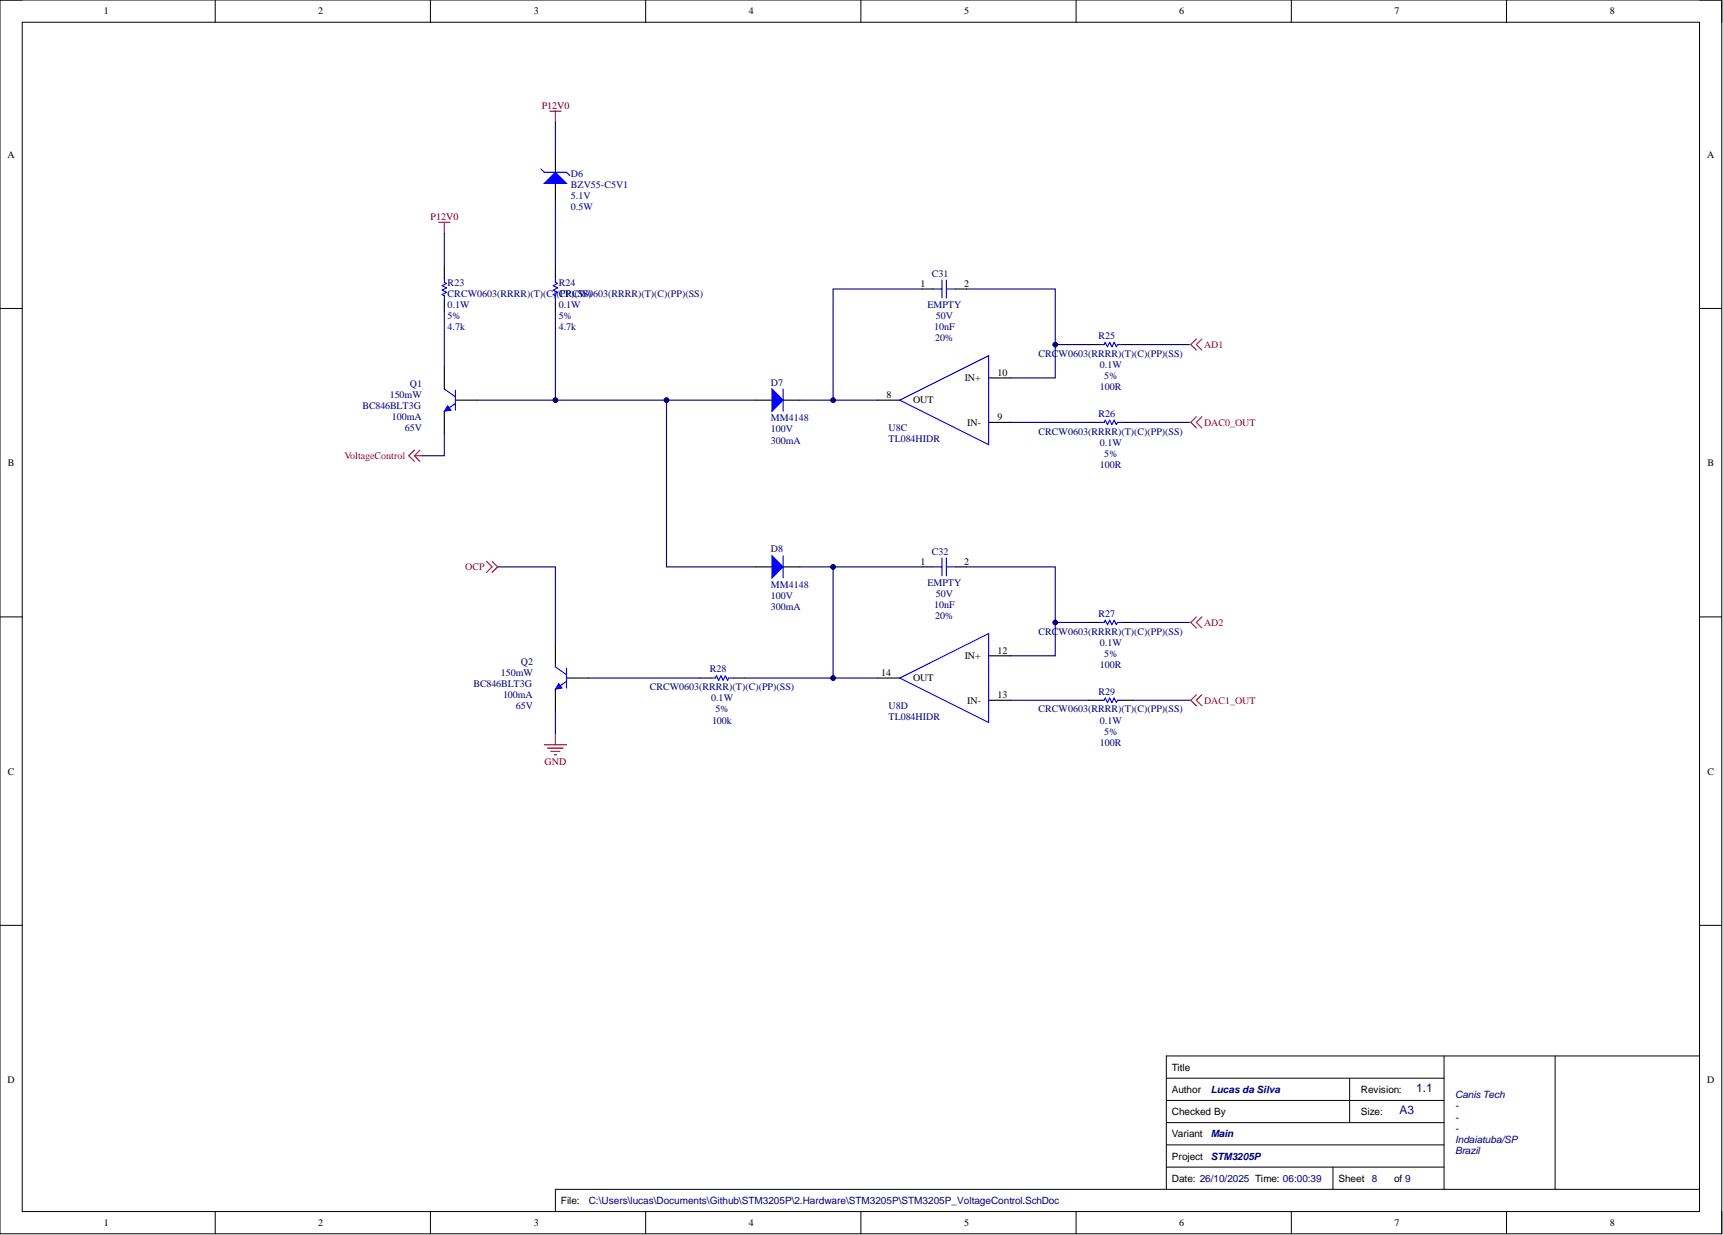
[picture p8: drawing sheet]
<svg xmlns="http://www.w3.org/2000/svg" width="393mm" height="282mm" viewBox="0 0 393 282" stroke-linecap="round" stroke-linejoin="round" font-family="sans-serif">
<g fill="none" stroke="#000" stroke-width=".23">
<path d="M0 0h393.1v281.6h-393.1zM0 0h5.1M5.1 5.1h382.9v271.4h-382.9zM49.1 0v5.1M98.3 0v5.1M147.4 0v5.1M196.5 0v5.1M245.7 0v5.1M294.8 0v5.1M343.9 0v5.1M388 0h5.1v5.1M0 70.4h5.1"/>
<path d="M388 70.4h5.1M0 140.8h5.1M388 140.8h5.1M0 211.2h5.1M388 211.2h5.1M266.3 246.1h63.4M266.3 251.2h63.4M266.3 256.2h63.4M308.1 246.1v10.1M329.7 241v30.4M355 241v30.4M388 241h-121.7v30.4"/>
<path d="M49.1 276.5v5.1M98.3 276.5v5.1M147.4 276.5v5.1M196.5 276.5v5.1M245.7 276.5v5.1M266.3 266.4h63.4M266.3 261.3h63.4M294.8 276.5v5.1M304.3 266.4v5M343.9 276.5v5.1M388 271.4h-261.2v5.1M393.1 276.5v5.1"/>
</g>
<g fill="none" stroke="#000" stroke-width=".25">
<path d="M210.5 66h2.5M218.1 66h2.5M248.5 78.6h2.6M256.1 78.6h2.6M172.4 91.3h3.8M178.8 91.3h3.8M248.5 96.4h2.6M256.1 96.4h2.6M210.5 129.4h2.5M218.1 129.4h2.5M248.5 142.1h2.6M248.5 159.8h2.6"/>
<path d="M256.1 142.1h2.6M256.1 159.8h2.6"/>
</g>
<path d="M213 66h2M215 63.9v4.1M216.1 63.9v4.1M216.1 66h2M251.1 78.6h1l.2-.5 .5 1.1 .5-1.1 .5 1.1 .5-1.1 .6 1.1 .2-.6h1M251.1 96.4h1l.2-.5 .5 1 .5-1 .5 1 .5-1 .6 1 .2-.5h1M213 129.4h2M215 127.4v4M216.1 127.4v4M216.1 129.4h2M251.1 142.1h1l.2-.5 .5 1 .5-1 .5 1 .5-1 .6 1 .2-.5h1M251.1 159.8h1l.2-.5 .5 1 .5-1 .5 1 .5-1 .6 1 .2-.5h1" fill="none" stroke="#00f" stroke-width=".25"/>
<g fill="none" stroke="#f00" stroke-width=".25">
<path d="M271.3 78.6h.5M271.8 78.6l1.3 1.3M273.1 77.4l-1.3 1.2M274.4 77.4l-1.3 1.2 1.3 1.3M271.3 96.4h.5M271.8 96.4l1.3 1.3M273.1 95.1l-1.3 1.3M274.4 95.1l-1.3 1.3 1.3 1.3M271.3 142.1h.5M271.3 159.8h.5M271.8 142.1l1.3 1.2M271.8 159.8l1.3 1.3"/>
<path d="M273.1 140.8l-1.3 1.3M273.1 158.6l-1.3 1.2M274.4 140.8l-1.3 1.3 1.3 1.2M274.4 158.6l-1.3 1.2 1.3 1.3"/>
</g>
<path d="M176.2 88.8l2.6 2.5-2.6 2.6z" fill="#00f"/>
<path d="M176.2 88.8l2.6 2.5-2.6 2.6zM178.8 88.8v5.1" fill="none" stroke="#00f" stroke-width=".25"/>
<path d="M172.4 129.4h3.8M178.8 129.4h3.8" fill="none" stroke="#000" stroke-width=".25"/>
<path d="M176.2 126.8l2.6 2.6-2.6 2.5z" fill="#00f"/>
<path d="M176.2 126.8l2.6 2.6-2.6 2.5zM178.8 126.8v5.1" fill="none" stroke="#00f" stroke-width=".25"/>
<path d="M126.8 35.5v3.8M126.8 41.9v3.8" fill="none" stroke="#000" stroke-width=".25"/>
<path d="M126.8 39.3l2.5 2.6h-5z" fill="#00f"/>
<path d="M123.5 38.6l.8 .7h5l.8 .8M126.8 39.3l2.5 2.6h-5zM101.4 88.8l2.6 1.8M104 92.1l-2.6 1.8M104 89v4.6" fill="none" stroke="#00f" stroke-width=".25"/>
<path d="M125.5 25.4h2.6M126.8 25.4v2.5" fill="none" stroke="#800000" stroke-width=".25"/>
<path d="M101.4 83.7v5.1M101.4 93.9v5M104 91.3h5" fill="none" stroke="#000" stroke-width=".25"/>
<path d="M102.2 92.6l.8 1-1.6 .3z" fill="#00f"/>
<path d="M102.2 92.6l.8 1-1.6 .3z" fill="none" stroke="#00f" stroke-width=".23"/>
<path d="M101.4 60.9v2.5M101.4 68.5v2.5" fill="none" stroke="#000" stroke-width=".25"/>
<path d="M101.4 63.4v1l.5 .3-1 .5 1 .5-1 .5 1 .5-1 .5 .5 .3v1" fill="none" stroke="#00f" stroke-width=".25"/>
<path d="M100.2 50.7h2.5M101.4 50.7v2.6" fill="none" stroke="#800000" stroke-width=".25"/>
<path d="M126.8 71v20.3h25.4" fill="none" stroke="#000080" stroke-width=".25"/>
<circle cx="126.8" cy="91.3" r=".51" fill="#000080"/>
<circle cx="126.8" cy="91.3" r=".51" fill="none" stroke="#000080" stroke-width=".23"/>
<circle cx="152.2" cy="91.3" r=".51" fill="#000080"/>
<circle cx="152.2" cy="91.3" r=".51" fill="none" stroke="#000080" stroke-width=".23"/>
<path d="M172.4 91.3h-20.2v38.1h20.2" fill="none" stroke="#000080" stroke-width=".25"/>
<circle cx="152.2" cy="91.3" r=".51" fill="#000080"/>
<circle cx="152.2" cy="91.3" r=".51" fill="none" stroke="#000080" stroke-width=".23"/>
<path d="M182.6 129.4h7.6" fill="none" stroke="#000080" stroke-width=".25"/>
<circle cx="190.2" cy="129.4" r=".51" fill="#000080"/>
<circle cx="190.2" cy="129.4" r=".51" fill="none" stroke="#000080" stroke-width=".23"/>
<path d="M182.6 91.3h7.6" fill="none" stroke="#000080" stroke-width=".25"/>
<circle cx="190.2" cy="91.3" r=".51" fill="#000080"/>
<circle cx="190.2" cy="91.3" r=".51" fill="none" stroke="#000080" stroke-width=".23"/>
<path d="M210.5 129.4h-20.3v25.4h10.1" fill="none" stroke="#000080" stroke-width=".25"/>
<circle cx="190.2" cy="129.4" r=".51" fill="#000080"/>
<circle cx="190.2" cy="129.4" r=".51" fill="none" stroke="#000080" stroke-width=".23"/>
<circle cx="190.2" cy="154.8" r=".51" fill="#000080"/>
<circle cx="190.2" cy="154.8" r=".51" fill="none" stroke="#000080" stroke-width=".23"/>
<path d="M210.5 66h-20.3v25.3h10.1" fill="none" stroke="#000080" stroke-width=".25"/>
<circle cx="190.2" cy="91.3" r=".51" fill="#000080"/>
<circle cx="190.2" cy="91.3" r=".51" fill="none" stroke="#000080" stroke-width=".23"/>
<path d="M220.6 129.4h20.3v12.7" fill="none" stroke="#000080" stroke-width=".25"/>
<circle cx="240.9" cy="142.1" r=".51" fill="#000080"/>
<circle cx="240.9" cy="142.1" r=".51" fill="none" stroke="#000080" stroke-width=".23"/>
<path d="M220.6 66h20.3v12.6" fill="none" stroke="#000080" stroke-width=".25"/>
<circle cx="240.9" cy="78.6" r=".51" fill="#000080"/>
<circle cx="240.9" cy="78.6" r=".51" fill="none" stroke="#000080" stroke-width=".23"/>
<path d="M230.8 159.8h17.7M248.5 142.1h-7.6v7.6h-10.1" fill="none" stroke="#000080" stroke-width=".25"/>
<circle cx="240.9" cy="142.1" r=".51" fill="#000080"/>
<circle cx="240.9" cy="142.1" r=".51" fill="none" stroke="#000080" stroke-width=".23"/>
<path d="M248.5 78.6h-7.6v7.7h-10.1M230.8 96.4h17.7" fill="none" stroke="#000080" stroke-width=".25"/>
<circle cx="240.9" cy="78.6" r=".51" fill="#000080"/>
<circle cx="240.9" cy="78.6" r=".51" fill="none" stroke="#000080" stroke-width=".23"/>
<path d="M126.8 27.9v7.6M126.8 45.7v15.2M258.7 78.6h12.6M109 91.3h17.8M258.7 96.4h12.6M258.7 159.8h12.6M258.7 142.1h12.6" fill="none" stroke="#000080" stroke-width=".25"/>
<circle cx="126.8" cy="91.3" r=".51" fill="#000080"/>
<circle cx="126.8" cy="91.3" r=".51" fill="none" stroke="#000080" stroke-width=".23"/>
<path d="M101.4 53.3v7.6M101.4 71v12.7M101.4 98.9v5.1h-5M169.9 154.8h20.3" fill="none" stroke="#000080" stroke-width=".25"/>
<path d="M94.6 104l1.3 1.3M94.6 102.7l-1.3 1.3 1.3 1.3M94.6 104h1.8M95.9 102.7l-1.3 1.3" fill="none" stroke="#f00" stroke-width=".25"/>
<path d="M159.8 154.8h2.5M167.4 154.8h2.5" fill="none" stroke="#000" stroke-width=".25"/>
<path d="M162.3 154.8h1l.3-.6 .5 1.1 .5-1.1 .5 1.1 .5-1.1 .5 1.1 .3-.5h1" fill="none" stroke="#00f" stroke-width=".25"/>
<circle cx="190.2" cy="154.8" r=".51" fill="#000080"/>
<circle cx="190.2" cy="154.8" r=".51" fill="none" stroke="#000080" stroke-width=".23"/>
<path d="M126.8 147.1v5.1M126.8 157.3v5.1M129.3 154.8h5.1" fill="none" stroke="#000" stroke-width=".25"/>
<path d="M126.8 152.2l2.5 1.8M129.3 155.5l-2.5 1.8M129.3 152.5v4.5" fill="none" stroke="#00f" stroke-width=".25"/>
<path d="M127.6 156l.7 1-1.5 .3z" fill="#00f"/>
<path d="M127.6 156l.7 1-1.5 .3z" fill="none" stroke="#00f" stroke-width=".23"/>
<path d="M124.3 170h5M125 170.7h3.6M125.8 171.5h2M126.5 172.3h.5M126.8 167.4v2.6" fill="none" stroke="#800000" stroke-width=".25"/>
<path d="M114.1 129.4h12.7v17.7M134.4 154.8h25.4M126.8 162.4v5" fill="none" stroke="#000080" stroke-width=".25"/>
<path d="M111.1 128.1l1.2 1.3-1.2 1.3M112.3 128.1l1.3 1.3M113.6 129.4l-1.3 1.3M113.6 129.4h.5" fill="none" stroke="#f00" stroke-width=".25"/>
<path d="M205.4 91.3l20.3-10.1v20.3z" fill="#fff"/>
<path d="M205.4 91.3l20.3-10.1v20.3z" fill="none" stroke="#00f" stroke-width=".25"/>
<path d="M200.3 91.3h5.1M225.7 86.3h5.1M225.7 96.4h5.1" fill="none" stroke="#000" stroke-width=".25"/>
<path d="M205.4 154.8l20.3-10.2v20.3z" fill="#fff"/>
<path d="M126.8 63.4v1l.5 .3-1 .5 1 .5-1 .5 1 .5-1 .5 .5 .3v1M205.4 154.8l20.3-10.2v20.3z" fill="none" stroke="#00f" stroke-width=".25"/>
<path d="M126.8 60.9v2.5M126.8 68.5v2.5M200.3 154.8h5.1M225.7 149.7h5.1M225.7 159.8h5.1" fill="none" stroke="#000" stroke-width=".25"/>
<g font-size="2.7" fill="#000080">
<text x="323.3" y="249.3">1.1</text>
<text x="319.5" y="254.4">A3</text>
</g>
<g font-size="2.3">
<text x="23.7" y="3.3">1</text>
<text x="72.7" y="3.3">2</text>
<text x="121.9" y="3.3">3</text>
<text x="170.9" y="3.3">4</text>
<text x="220.1" y="3.3">5</text>
<text x="269.2" y="3.3">6</text>
<text x="318.3" y="3.3">7</text>
<text x="367.5" y="3.3">8</text>
<text x="1.7" y="36">A</text>
<text x="389.7" y="36">A</text>
<text x="210.1" y="65.5">1</text>
<text x="220.1" y="65.5">2</text>
<text x="220.2" y="87">IN+</text>
<text x="227.7" y="85.7">10</text>
<text x="202.4" y="90.8">8</text>
<text x="208.4" y="92.1">OUT</text>
<text x="227.7" y="95.9">9</text>
<text x="220.8" y="97.2">IN-</text>
<text x="1.8" y="106.4">B</text>
<text x="389.8" y="106.4">B</text>
<text x="210.1" y="128.9">1</text>
<text x="220.1" y="128.9">2</text>
<text x="227.7" y="149.2">12</text>
<text x="201.2" y="154.2">14</text>
<text x="208.4" y="155.5">OUT</text>
<text x="220.2" y="150.4">IN+</text>
<text x="220.8" y="160.6">IN-</text>
<text x="227.7" y="159.3">13</text>
<text x="1.8" y="176.8">C</text>
<text x="389.8" y="176.8">C</text>
<text x="267.5" y="244.3">Title</text>
<text x="1.7" y="247.2">D</text>
<text x="267.5" y="249.4">Author</text>
<text x="310.6" y="249.4">Revision:</text>
<text x="389.7" y="247.2">D</text>
<text x="267.5" y="254.5">Checked By</text>
<text x="310.6" y="254.5">Size:</text>
<text x="267.5" y="259.6">Variant</text>
<text x="267.5" y="269.7">Date: 26/10/2025 Time: 06:00:39</text>
<text x="267.5" y="264.6">Project</text>
<text x="305.6" y="269.7">Sheet</text>
<text x="318.3" y="269.7">of 9</text>
<text x="128.1" y="274.8">File:</text>
<text x="23.7" y="279.8">1</text>
<text x="72.7" y="279.8">2</text>
<text x="121.9" y="279.8">3</text>
<text x="170.9" y="279.8">4</text>
<text x="220.1" y="279.8">5</text>
<text x="269.2" y="279.8">6</text>
<text x="318.3" y="279.8">7</text>
<text x="367.5" y="279.8">8</text>
</g>
<g font-size="2.3" fill="#800000">
<text x="123.7" y="24.9">P12V0</text>
<text x="98.3" y="50.2">P12V0</text>
<text x="124.3" y="174.5">GND</text>
</g>
<g font-size="2.3" fill="#000080">
<text x="130.3" y="40.3">D6</text>
<text x="130.3" y="42.9">BZV55-C5V1</text>
<text x="130.3" y="45.4">5.1V</text>
<text x="130.3" y="47.9">0.5W</text>
<text x="102.2" y="65.2">R23</text>
<text x="127.6" y="65.2">R24</text>
<text x="212.8" y="63.2">C31</text>
<text x="102.2" y="67.7">CRCW0603(RRRR)(T)(C)(PP)(SS)</text>
<text x="102.2" y="70.3">0.1W</text>
<text x="127.6" y="67.7">CRCW0603(RRRR)(T)(C)(PP)(SS)</text>
<text x="127.6" y="70.3">0.1W</text>
<text x="211.7" y="70.3">EMPTY</text>
<text x="102.2" y="72.8">5%</text>
<text x="102.2" y="75.3">4.7k</text>
<text x="127.6" y="72.8">5%</text>
<text x="127.6" y="75.3">4.7k</text>
<text x="213.2" y="75.3">10nF</text>
<text x="213.5" y="77.9">20%</text>
<text x="213.6" y="72.8">50V</text>
<text x="250.8" y="77.4">R25</text>
<text x="237.1" y="81.4">CRCW0603(RRRR)(T)(C)(PP)(SS)</text>
<text x="251.1" y="84">0.1W</text>
<text x="93.6" y="88.3">Q1</text>
<text x="176" y="88">D7</text>
<text x="251.1" y="89">100R</text>
<text x="252.1" y="86.5">5%</text>
<text x="82.8" y="93.4">BC846BLT3G</text>
<text x="89" y="90.8">150mW</text>
<text x="89.5" y="95.9">100mA</text>
<text x="250.8" y="95.1">R26</text>
<text x="92.4" y="98.4">65V</text>
<text x="176" y="96.2">MM4148</text>
<text x="176" y="98.7">100V</text>
<text x="176" y="101.2">300mA</text>
<text x="202.9" y="101">TL084HIDR</text>
<text x="202.9" y="98.4">U8C</text>
<text x="237.1" y="99.2">CRCW0603(RRRR)(T)(C)(PP)(SS)</text>
<text x="251.1" y="101.7">0.1W</text>
<text x="251.1" y="106.8">100R</text>
<text x="252.1" y="104.3">5%</text>
<text x="176" y="126.1">D8</text>
<text x="212.8" y="126.6">C32</text>
<text x="176" y="134.2">MM4148</text>
<text x="176" y="136.7">100V</text>
<text x="211.7" y="133.7">EMPTY</text>
<text x="213.6" y="136.2">50V</text>
<text x="176" y="139.3">300mA</text>
<text x="213.2" y="138.8">10nF</text>
<text x="213.5" y="141.3">20%</text>
<text x="250.8" y="140.8">R27</text>
<text x="237.1" y="144.9">CRCW0603(RRRR)(T)(C)(PP)(SS)</text>
<text x="251.1" y="147.4">0.1W</text>
<text x="252.1" y="149.9">5%</text>
<text x="114.3" y="154.2">150mW</text>
<text x="118.9" y="151.7">Q2</text>
<text x="162" y="153.5">R28</text>
<text x="251.1" y="152.5">100R</text>
<text x="108.1" y="156.8">BC846BLT3G</text>
<text x="114.8" y="159.3">100mA</text>
<text x="117.8" y="161.9">65V</text>
<text x="148.3" y="157.5">CRCW0603(RRRR)(T)(C)(PP)(SS)</text>
<text x="162.3" y="160.1">0.1W</text>
<text x="202.9" y="161.9">U8D</text>
<text x="250.8" y="158.6">R29</text>
<text x="162.6" y="165.2">100k</text>
<text x="163.4" y="162.6">5%</text>
<text x="202.9" y="164.4">TL084HIDR</text>
<text x="237.1" y="162.6">CRCW0603(RRRR)(T)(C)(PP)(SS)</text>
<text x="251.1" y="165.2">0.1W</text>
<text x="252.1" y="167.7">5%</text>
<text x="251.1" y="170.2">100R</text>
<text x="332.2" y="250.7">Canis Tech</text>
<text x="332.2" y="253.2">-</text>
<text x="332.2" y="255.8">-</text>
<text x="332.2" y="258.3">-</text>
<text x="332.2" y="260.8">Indaiatuba/SP</text>
<text x="332.2" y="263.4">Brazil</text>
<text x="313.2" y="269.7">8</text>
<text x="134.4" y="274.8">C:\Users\lucas\Documents\Github\STM3205P\2.Hardware\STM3205P\STM3205P_VoltageControl.SchDoc</text>
</g>
<g font-size="2.3" fill="#f00">
<text x="274.9" y="79.4">AD1</text>
<text x="274.9" y="97.2">DAC0_OUT</text>
<text x="78.6" y="104.8">VoltageControl</text>
<text x="106.2" y="130.1">OCP</text>
<text x="274.9" y="142.8">AD2</text>
<text x="274.9" y="160.6">DAC1_OUT</text>
</g>
<g font-size="2.3" fill="#007">
<text x="276.4" y="249.4">Lucas da Silva</text>
<text x="276.4" y="259.6">Main</text>
<text x="276.4" y="264.6">STM3205P</text>
</g>
</svg>
